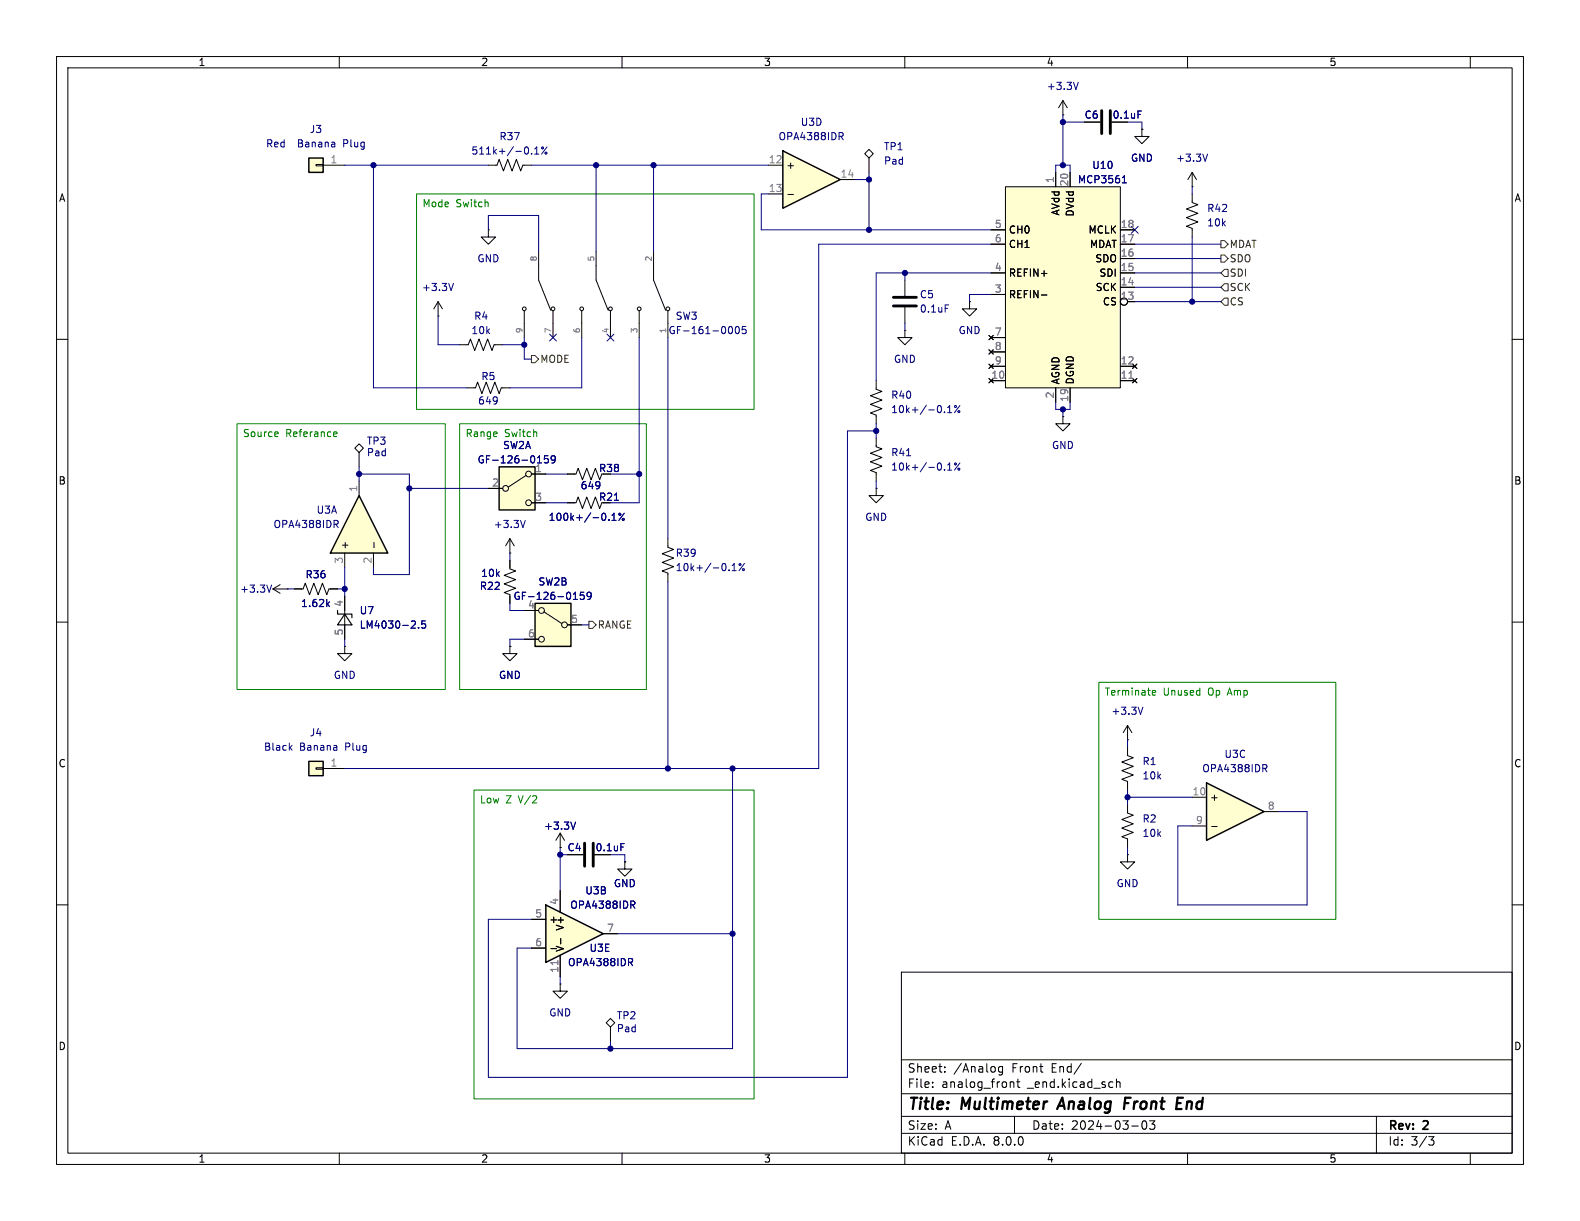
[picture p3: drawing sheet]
<svg xmlns="http://www.w3.org/2000/svg" width="279mm" height="216mm" viewBox="0 0 279 216" stroke-linecap="round" stroke-linejoin="round" font-family="sans-serif">
<g fill="none" stroke="#000" stroke-width=".18">
<path d="M10 10h259.4v195.9h-259.4zM12 12h255.4v191.9h-255.4zM60 10v2M110 10v2M160 10v2M188 17.8l-.8 1.3M188 17.8v2.5M188 17.8l.7 1.3M210 10v2M260 10v2M86.4 29.2h1.5l.4-1 .7 2 .8-2 .8 2 .7-2 .8 2 .4-1h1.5M188 20.3h.1"/>
<path d="M191.8 21.6h2.8M201.9 22.9v1.2h1.3l-1.3 1.3-1.2-1.3h1.2M201.9 22.9h.1M210.8 34.3v1.5l1 .4-2 .8 2 .7-2 .8 2 .7-2 .8 1 .4v1.5M210.8 33h.1M210.8 30.5v2.5M210.8 30.5l-.7 1.3M210.8 30.5l.8 1.3M10 60h2M267.4 60h2M62.7 79.2l.8-.7 .8 .7-.8 .8zM82.5 68.6h1.6l.4-1 .7 2 .8-2 .7 2 .8-2 .8 2 .3-1h1.6"/>
<path d="M63.5 80v2.6M10 110h2M267.4 110h2M10 160h2M100.3 151.1h2.8M110.5 152.4v1.3h1.3l-1.3 1.2-1.3-1.2h1.3M110.5 152.4h.1M199.4 142.2v1.6l1 .3-2 .8 2 .8-2 .7 2 .8-2 .8 1 .3v1.6M267.4 160h2M159.4 171.9h108v32h-108zM159.4 197.4h108M159.4 193.4h108"/>
<path d="M159.4 187.4h108M164.9 192.1v.2M164.9 191.4v.1M167.1 189.4v.2M167.1 188.7v.1M177.3 188.6v1.2l-.3 .3-.4-.1M177.3 188.7l-.4-.1-.3 .3v.4l.1 .2h.6M178.7 191.4h.5l.1 .9M179.4 197.4v3M179.8 191.3h.6M180 190.8v1.3l.4 .2M191.2 188l-1.3 1.9"/>
<path d="M197.4 191.4l.2-.1 .4 .1 .1 .9M197.4 190.8v1.5M200.1 199.1h1.2M202.1 198.3l.2-.1a.81 .81 0 0 1 .6 .6 .81 .81 0 0 1-.3 .8l-.2 .1a.81 .81 0 0 1-.3-1.4zM203.3 198.2h.9l-.5 .6 .4 .1v.6l-.2 .2h-.4l-.2-.2M243.4 197.4v6.5M60 203.9v2M110 203.9v2M159.4 200.4h108M160 203.9v2M210 203.9v2M252.6 201h1l-.5 .6 .4 .1 .1 .5-.3 .3h-.4"/>
<path d="M260 203.9v2"/>
</g>
<path d="M187.9 194.1l-1 2M198.9 195.1h.6M199.9 194.1h-.9l-.3 2M208 196.1h.9M208.1 195.1h.7M208.2 194.1h1" fill="none" stroke="#000" stroke-width=".4"/>
<g fill="none" stroke="#000084" stroke-width=".18">
<path d="M190.7 14.5l-.4 1.3M201.2 19.6h.6M94 27.1v.1M94.6 27.2h.7M94.6 26.3l.3-.3v1.2M96.7 26l-.9 1.2M213.5 27.2l-.4 1.3M109.8 149.2h.6"/>
<circle cx="95.9" cy="26.2" r=".18"/>
<circle cx="96.6" cy="27.1" r=".18"/>
</g>
<path d="M194.8 19.6v4M196.3 19.6v4M103.4 149.1v4.1M104.9 149.1v4.1" fill="none" stroke="#000" stroke-width=".51"/>
<path d="M96.5 160l10.2 5.1-10.2 5.1z" fill="#fffed0"/>
<path d="M96.5 160l10.2 5.1-10.2 5.1z" fill="none" stroke="#000" stroke-width=".25"/>
<g fill="none" stroke="#000" stroke-width=".18">
<path d="M90.2 97.8h.1M90.2 95.3l-.8 1.2M90.2 95.3v2.5M90.2 95.3l.7 1.2M100.3 83.8h1.6l.3-1 .8 2 .8-2 .7 2 .8-2 .7 2 .4-1M90.2 114.3v1.3h1.2l-1.2 1.2-1.3-1.2h1.3M90.2 114.3h.1M199.4 130.8h.1M199.4 132.1v1.5l1 .4-2 .7 2 .8-2 .8 2 .7-2 .8 1 .4v1.5M199.4 128.3l-.8 1.2M199.4 128.3v2.5M199.4 128.3l.8 1.2"/>
<path d="M99.1 149.9h.1M99.1 147.3l-.8 1.3M99.1 147.3v2.6M99.1 157.5v3.8M99.1 147.3l.7 1.3M94 162.6h2.5M94 167.6h2.5M97.4 167.7h1M99.1 168.9v3.8M99.2 165.9v1M106.7 165.1h2.5"/>
</g>
<path d="M92.9 92l-.4 1.3M202.1 125l-.4 1.3M101.8 145.4l-.4 1.2M111.5 159.3h.5l.3 .3-.1 .3-.7 .1M111.9 160l.4 .6M111.1 169.5h.5l.3 .2-.1 .4-.7 .1M111.4 170.2l.5 .6" fill="none" stroke="#000084" stroke-width=".18"/>
<path d="M98.6 169.8v.8" fill="none" stroke="#808080" stroke-width=".18"/>
<path d="M213.4 138.4l10.1 5.1-10.1 5.1z" fill="#fffed0"/>
<path d="M213.4 138.4l10.1 5.1-10.1 5.1z" fill="none" stroke="#000" stroke-width=".25"/>
<path d="M90.2 99.1v1.5l1 .4-2 .7 2 .8-2 .8 2 .7-2 .8 1 .4M199.4 151.1v1.3h1.3l-1.3 1.3-1.3-1.3h1.3M199.4 151.1h.1M210.8 141h2.6M210.8 146.1h2.6M214.3 146.1h.9M223.5 143.5h2.6" fill="none" stroke="#000" stroke-width=".18"/>
<path d="M223.3 135.2h.5l.2 .2-.1 .4-.6 .1M223.6 135.9l.4 .6" fill="none" stroke="#000084" stroke-width=".18"/>
<path d="M94.6 106.7h6.4v7.6h-6.4z" fill="#fffed0"/>
<g fill="none" stroke="#000" stroke-width=".18">
<path d="M118.1 95.3v1.5l1 .4-2 .7 2 .8-2 .7 2 .8-2 .8 1 .3v1.6M52.1 104.1h1.5l.4-1 .7 2.1 .8-2.1 .8 2.1 .7-2.1 .8 2.1 .4-1.1h1.5M61 105.4v7.6M92.7 108h2.5M92.7 113h2.5M96.2 108.2l3.1 2M100.3 110.5h2.6M99.1 174v1.3h1.2l-1.2 1.2-1.3-1.2h1.3M99.1 174h.1M107.2 180.8l.7-.7 .8 .7-.8 .8zM107.9 181.6v2.6"/>
<circle cx="95.8" cy="113" r=".51"/>
<circle cx="95.8" cy="108" r=".51"/>
<circle cx="99.8" cy="110.5" r=".51"/>
</g>
<path d="M94.6 106.7h6.4v7.6h-6.4z" fill="none" stroke="#000" stroke-width=".25"/>
<g fill="none" stroke="#000084" stroke-width=".18">
<path d="M131.6 99.6l-.9 1.3M57.9 106.8l.4 .5M58.3 106.4l-.5 .5M74 110.9v.2M75.2 109.8h-.6v.6l.1-.1h.5l.1 .2-.1 .4-.2 .2-.4-.2M101.4 106h.7M103.3 104.7h-.6l-.1 .6 .2-.1 .4 .1 .1 .1v.5l-.2 .1-.5-.1M104.5 105.3l-.2 .2-.4-.1-.1-.1 .1-.5 .4-.1 .2 .1a.84 .84 0 0 1-.3 1.2h-.3M128.9 100.8v.1M129.5 100.9h.7M129.5 100l.3-.4v1.3"/>
<circle cx="130.9" cy="99.8" r=".18"/>
<circle cx="131.5" cy="100.7" r=".18"/>
</g>
<path d="M59.7 108v.6h2.5v.6M61 108.6l1.2 1.9h-2.5z" fill="none" stroke="#000" stroke-width=".2"/>
<path d="M63.5 87.6l5.1 10.2h-10.2z" fill="#fffed0"/>
<path d="M63.5 87.6l5.1 10.2h-10.2z" fill="none" stroke="#000" stroke-width=".25"/>
<path d="M61 97.8v2.5M63.5 85.1v2.5M66 97.8v2.5M66.1 95.9v1M48.3 104.1l1.2 .8M48.3 104.1h2.5M49.5 103.4l-1.2 .7M50.8 104.1h.1M61 114.3v1.3h1.2l-1.2 1.2-1.3-1.2h1.3M61 114.3h.1" fill="none" stroke="#000" stroke-width=".18"/>
<path d="M59.1 92h.5l.2 .3-.1 .3-.6 .1M59.4 92.7l.4 .6M48 103.4l-.4 1.3" fill="none" stroke="#000084" stroke-width=".18"/>
<path d="M54.6 134.6h2.5v2.6h-2.5z" fill="#fffed0"/>
<g fill="none" stroke="#000" stroke-width=".18">
<path d="M152.9 27.2l.8-.8 .7 .8-.7 .7zM153.7 27.9v2.6M77.5 55.9h.1M77.5 53.3l-.8 1.3M77.5 53.3v2.6M77.5 53.3l.7 1.3M86.4 40.6v1.3h1.2l-1.2 1.3-1.3-1.3h1.3M86.4 40.6h.1M92.7 55v4.7M95.2 44.5v5l2.2 5.4M97.8 55v4.7M102.9 55v4.7"/>
<path d="M105.4 44.5v5l2.1 5.4M107.9 55v4.7M113 55v4.7M115.6 44.5v5l2.1 5.4M118.1 55v4.7M160 58.4v1.3h1.3l-1.3 1.3-1.3-1.3h1.3M160 58.4h.1M81.3 61h1.5l.4-1.1 .7 2.1 .8-2.1 .8 2.1 .7-2.1 .8 2.1 .4-1h1.5M188 73.7v1.2h1.2l-1.2 1.3-1.3-1.3h1.3M188 73.7h.1M55.9 135.8h1.2v.2h-1.2zM57.1 135.9h3.9"/>
<circle cx="92.7" cy="54.6" r=".33"/>
<circle cx="97.8" cy="54.6" r=".33"/>
<circle cx="102.9" cy="54.6" r=".33"/>
<circle cx="107.9" cy="54.6" r=".33"/>
<circle cx="113" cy="54.6" r=".33"/>
<circle cx="118.1" cy="54.6" r=".33"/>
</g>
<path d="M54.6 134.6h2.5v2.6h-2.5z" fill="none" stroke="#000" stroke-width=".25"/>
<path d="M80.2 50.1l-.4 1.3M129.1 57.7a.68 .68 0 0 1 .4 .7 .68 .68 0 0 1-.4 .6M130.1 57.9l.2-.2a.68 .68 0 0 1 .5 .7 .68 .68 0 0 1-.5 .6l-.2-.1-.1-.4zM131.9 57.7h-.6l-.1 .6 .2-.1 .4 .1 .1 .2v.4l-.2 .1-.5-.1M51.3 132.2l.3 .5M51.6 131.8l-.4 .5" fill="none" stroke="#000084" stroke-width=".18"/>
<path d="M54.6 27.9h2.5v2.6h-2.5z" fill="#fffed0"/>
<path d="M55.9 29.1h1.2v.2h-1.2zM57.1 29.2h3.9" fill="none" stroke="#000" stroke-width=".18"/>
<path d="M54.6 27.9h2.5v2.6h-2.5z" fill="none" stroke="#000" stroke-width=".25"/>
<path d="M177.8 33h20.3v35.6h-20.3z" fill="#fffed0"/>
<g fill="none" stroke="#000" stroke-width=".18">
<path d="M177.8 33h20.3v35.6h-20.3zM186.7 30.5v2.5M189.2 30.5v2.5M174.9 59.3l.7 .8M175.3 48.3h2.5M175.3 43.2h2.5M175.3 40.6h2.5M175.3 52.1h2.5M175.3 59.7h2.5M175.6 59.3l-.7 .8M184.2 52.2h.9M198.1 50.8h2.6"/>
<path d="M198.1 48.3h2.6M198.1 45.7h2.6M198.1 43.2h2.6M198.1 40.6h2.6M199.4 53.3h1.3M174.9 61.8l.7 .8M174.9 64.4l.7 .8M175.3 67.3h2.5M175.3 64.8h2.5M175.3 62.2h2.5M175.6 61.8l-.7 .8M175.6 64.4l-.7 .8"/>
<path d="M186.7 68.6v2.5M189.2 68.6v2.5M198.1 67.3h2.6M198.1 64.8h2.6M200.3 66.9l.7 .8M200.3 64.4l.7 .8M201 66.9l-.7 .8M201 64.4l-.7 .8"/>
<circle cx="198.8" cy="53.3" r=".63"/>
</g>
<path d="M199.6 66.9h.8" fill="none" stroke="#808080" stroke-width=".18"/>
<path d="M198.5 32.3h.7M198.6 31.4l.2-.3v1.2" fill="none" stroke="#000084" stroke-width=".18"/>
<path d="M138.4 26.7l10.2 5.1-10.2 5z" fill="#fffed0"/>
<path d="M138.4 26.7l10.2 5.1-10.2 5z" fill="none" stroke="#000" stroke-width=".25"/>
<path d="M135.9 29.2h2.5M135.9 34.3h2.5M139.3 34.4h1M148.6 31.8h2.5" fill="none" stroke="#000" stroke-width=".18"/>
<path d="M148.4 23.4h.5l.2 .3-.1 .3-.6 .1M148.7 24.1l.4 .6" fill="none" stroke="#000084" stroke-width=".18"/>
<path d="M88.3 82.6h6.3v7.6h-6.3z" fill="#fffed0"/>
<g fill="none" stroke="#000" stroke-width=".18">
<path d="M186.7 30.5v2.5M189.2 30.5v2.5M191.8 21.6h2.8M201.9 22.9h.1M160 49.5v2.8M160 54.4v2.8M171.4 53.3v1.3h1.3l-1.3 1.3-1.2-1.3h1.2M171.4 53.3h.1M174.9 59.3l.7 .8M175.3 48.3h2.5M175.3 43.2h2.5M175.3 40.6h2.5"/>
<path d="M175.3 52.1h2.5M175.3 59.7h2.5M175.6 59.3l-.7 .8M184.2 52.2h.9M198.1 50.8h2.6M198.1 48.3h2.6M198.1 45.7h2.6M198.1 43.2h2.6M198.1 40.6h2.6M199.4 53.3h1.3M154.9 67.3v1.5l1.1 .4-2.1 .8 2.1 .7-2.1 .8 2.1 .8-2.1 .7 1 .4v1.5M154.9 77.5v1.5l1.1 .4-2.1 .7 2.1 .8-2.1 .8 2.1 .7-2.1 .8 1 .4v1.5"/>
<path d="M174.9 61.8l.7 .8M174.9 64.4l.7 .8M175.3 67.3h2.5M175.3 64.8h2.5M175.3 62.2h2.5M175.6 61.8l-.7 .8M175.6 64.4l-.7 .8M186.7 68.6v2.5M189.2 68.6v2.5M198.1 67.3h2.6M198.1 64.8h2.6M200.3 66.9l.7 .8"/>
<path d="M200.3 64.4l.7 .8M201 66.9l-.7 .8M201 64.4l-.7 .8M86.4 86.4h2.5M90.2 99.1v1.2M93 84.1l-3.1 2M94 83.8h2.5M94 88.9h2.5M100.3 88.9h1.6l.3-1 .8 2 .8-2 .7 2 .8-2 .7 2 .4-1M100.3 83.8h1.3M154.9 86.4v1.2h1.3l-1.3 1.3-1.2-1.3h1.2M154.9 86.4h.1"/>
<path d="M52.1 104.1h1.2M58.4 104.1h1.3M61 105.4v2.6M61 110.5v2.5M90.2 114.3h.1M92.7 108h2.5M92.7 113h2.5M100.3 110.5h2.6M99.1 149.9h.1M99.1 157.5v3.8M100.3 151.1h2.8M110.5 152.4h.1"/>
<path d="M94 162.6h2.5M94 167.6h2.5M97.4 167.7h1M99.1 168.9v3.8M99.2 165.9v1M106.7 165.1h2.5"/>
<circle cx="198.8" cy="53.3" r=".63"/>
<circle cx="89.4" cy="86.4" r=".51"/>
<circle cx="93.5" cy="88.9" r=".51"/>
<circle cx="93.5" cy="83.8" r=".51"/>
</g>
<path d="M88.3 82.6h6.3v7.6h-6.3z" fill="none" stroke="#000" stroke-width=".25"/>
<g fill="none" stroke="#000084" stroke-width=".18">
<path d="M201.2 19.6h.6M198.5 32.3h.7M198.6 31.4l.2-.3v1.2M97.2 59.1l1.2 1.2M98.4 59.1l-1.2 1.2M107.3 59.1l1.3 1.2M108.6 59.1l-1.3 1.2M167.1 53.9h.7M200.1 40l1.2 1.2M201.3 40l-1.2 1.2M167 72.8v.2M167.6 73h.7"/>
<path d="M167.6 72.1l.3-.4v1.3M169.7 71.7l-.9 1.3M96.9 80.6h-.6l-.1 .6 .2-.1h.5l.1 .2-.1 .4-.2 .2-.5-.2M98.2 81.1l-.3 .3-.3-.1-.1-.2 .1-.4 .3-.1 .2 .1a.84 .84 0 0 1-.3 1.2h-.2M107.7 91.9v.1M108.2 92h.7M108.2 91.1l.4-.4v1.3M110.4 90.7l-1 1.3M167 83v.1M167.6 82.2l.3-.3v1.2M167.6 83.1h.7M169.7 81.9l-.9 1.2"/>
<path d="M57.9 106.8l.4 .5M58.3 106.4l-.5 .5M74 110.9v.2M75.2 109.8h-.6v.6l.1-.1h.5l.1 .2-.1 .4-.2 .2-.4-.2M101.4 106h.7M103.3 104.7h-.6l-.1 .6 .2-.1 .4 .1 .1 .1v.5l-.2 .1-.5-.1M104.5 105.3l-.2 .2-.4-.1-.1-.1 .1-.5 .4-.1 .2 .1a.84 .84 0 0 1-.3 1.2h-.3M101.8 145.4l-.4 1.2M109.8 149.2h.6M111.5 159.3h.5l.3 .3-.1 .3-.7 .1M111.9 160l.4 .6M111.1 169.5h.5l.3 .2-.1 .4-.7 .1"/>
<path d="M111.4 170.2l.5 .6"/>
<circle cx="169" cy="71.9" r=".18"/>
<circle cx="169.6" cy="72.8" r=".18"/>
<circle cx="109.6" cy="90.9" r=".18"/>
<circle cx="110.2" cy="91.8" r=".18"/>
<circle cx="169" cy="82" r=".18"/>
<circle cx="169.6" cy="83" r=".18"/>
</g>
<g fill="none" stroke="#000080" stroke-width=".18">
<path d="M61 29.2h25.4M66 29.2v39.4h16.5M94 29.2h41.9M105.4 29.2v15.3M115.6 29.2v15.3M135.9 34.3h-1.3v6.3h40.7M151.1 31.8h2.6M153.7 30.5v10.1M186.7 30.5v-1.3h2.5v1.3M188 21.6h3.8M188 20.3v8.9M199.4 21.6h2.5v1.3"/>
<path d="M210.8 33v1.3M77.5 55.9v5.1h3.8M86.4 40.6v-2.5h8.8v6.4M92.7 59.7v3.8h1.3M102.9 59.7v8.9h-12.7M113 59.7v29.2h-5.1M118.1 59.7v35.6M160 48.3v1.2M160 57.2v1.2M175.3 48.3h-20.4v19M175.3 43.2h-30.5v92.7h-83.8M175.3 52.1h-3.9v1.2"/>
<path d="M200.7 53.3h15.2M200.7 43.2h15.2M200.7 48.3h15.2M200.7 50.8h15.2M200.7 45.7h15.2M210.8 41.9v11.4M88.9 61h3.8M154.9 76.2h-5v114.3h-63.5v-27.9h7.6M154.9 74.9v2.6M186.7 71.1v1.3h2.5v-1.3M188 72.4v1.3M63.5 83.8h8.9v17.8h-6.4v-1.3"/>
<path d="M63.5 82.6v2.5M72.4 86.4h14M90.2 97.8v1.3M96.5 88.9h3.8M96.5 83.8h3.8M107.9 83.8h5.1M108.6 88.5h.8M154.9 85.1v1.3M160.3 80.6h.7M50.8 104.1h1.3M59.7 104.1h1.3M61 100.3v5.1"/>
<path d="M61 113v1.3M90.2 106.7v1.3h2.5M92.7 113h-2.5v1.3M102.9 110.5h1.2M118.1 102.9v33M129.5 135.9v49.5h-38.1v-17.8h2.6M199.4 130.8v1.3M199.4 139.7v2.5M99.1 149.9v7.6M99.1 151.1h1.2M107.9 151.1h2.6v1.3M199.4 149.9v1.2"/>
<path d="M199.4 141h11.4M226.1 143.5h5v16.5h-22.8v-13.9h2.5M99.1 172.7v1.3M109.2 165.1h20.3M107.9 184.2v1.2"/>
</g>
<path d="M158 54.1h4.1M158 52.6h4.1" fill="none" stroke="#000" stroke-width=".51"/>
<path d="M215.9 53.3l.6-.6h.7v1.3h-.7zM215.9 50.8l.6-.6h.7v1.2h-.7zM215.9 42.5h.6l.7 .7-.7 .6h-.6zM215.9 45.1h.6l.7 .6-.7 .7h-.6zM216.5 47.6h.7v1.3h-.7l-.6-.6zM94 62.9h.6l.6 .6-.6 .6h-.6zM104.1 109.9h.7l.6 .6-.6 .6h-.7z" fill="none" stroke="#800000" stroke-width=".18"/>
<path d="M73.7 34.3h59.6v38.1h-59.6zM41.9 74.9h36.8v47h-36.8zM49 76.4l.2 .3-.6 .1M49.1 77.1l-.1 .1M59.2 76.4h.3l.1 .3-.6 .1M59.5 77.1l-.3 .1M81.3 74.9h33v47h-33zM83.8 139.7h49.5v54.6h-49.5zM194.3 120.7h41.9v41.9h-41.9zM203.8 122.7l.2 .2h.3M203.8 122.3l.2-.2h.2l.2 .2v.1l-.6 .1" fill="none" stroke="#008000" stroke-width=".18"/>
<path d="M199.6 66.9h.8M98.6 169.8v.8" fill="none" stroke="#808080" stroke-width=".18"/>
<g fill="#000080" stroke="#000080" stroke-width=".18">
<circle cx="153.7" cy="31.8" r=".46"/>
<circle cx="188" cy="72.4" r=".46"/>
<circle cx="153.7" cy="40.6" r=".46"/>
<circle cx="160" cy="48.3" r=".46"/>
<circle cx="154.9" cy="76.2" r=".46"/>
<circle cx="188" cy="29.2" r=".46"/>
<circle cx="210.8" cy="53.3" r=".46"/>
<circle cx="199.4" cy="141" r=".46"/>
<circle cx="188" cy="21.6" r=".46"/>
<circle cx="113" cy="83.8" r=".46"/>
<circle cx="63.5" cy="83.8" r=".46"/>
<circle cx="72.4" cy="86.4" r=".46"/>
<circle cx="61" cy="104.1" r=".46"/>
<circle cx="99.1" cy="151.1" r=".46"/>
<circle cx="129.5" cy="135.9" r=".46"/>
<circle cx="118.1" cy="135.9" r=".46"/>
<circle cx="129.5" cy="165.1" r=".46"/>
<circle cx="107.9" cy="185.4" r=".46"/>
<circle cx="92.7" cy="61" r=".46"/>
<circle cx="66" cy="29.2" r=".46"/>
<circle cx="115.6" cy="29.2" r=".46"/>
<circle cx="105.4" cy="29.2" r=".46"/>
</g>
<g font-size="2.8">
<text x="160.4" y="196.8">Title:</text>
<text x="170.1" y="196.8">Multimeter</text>
<text x="188.1" y="196.8">Analog</text>
<text x="200.4" y="196.8">Front</text>
<text x="210.5" y="196.8">End</text>
</g>
<g font-size="2.1">
<text x="160.4" y="189.9">Sheet:</text>
<text x="168.6" y="189.9">/Analog</text>
<text x="179" y="189.9">Front</text>
<text x="186.1" y="189.9">End/</text>
<text x="160.4" y="192.6">File:</text>
<text x="166.5" y="192.6">analog_front</text>
<text x="181.9" y="192.6">_end.kicad_sch</text>
<text x="160.4" y="202.8">KiCad</text>
<text x="160.4" y="200">Size:</text>
<text x="167.1" y="200">A</text>
<text x="168.1" y="202.8">E.D.A.</text>
<text x="175.7" y="202.8">8.0.0</text>
<text x="182.4" y="200">Date:</text>
<text x="189.4" y="200">2024-03-03</text>
<text x="245.4" y="200.2">Rev:</text>
<text x="245.4" y="202.8">Id:</text>
<text x="249.5" y="202.8">3/3</text>
<text x="251.8" y="200.2">2</text>
</g>
<g font-size="1.8">
<text x="35" y="11.9">1</text>
<text x="85" y="11.9">2</text>
<text x="135" y="11.9">3</text>
<text x="185" y="11.9">4</text>
<text x="235" y="11.9">5</text>
<text x="196.7" y="21.2">0.1uF</text>
<text x="10.3" y="35.9">A</text>
<text x="138.9" y="30.1">+</text>
<text x="267.7" y="35.9">A</text>
<text x="178.3" y="41.5">CH0</text>
<text x="187.6" y="38.2" transform="rotate(-90 187.6 38.2)">AVdd</text>
<text x="190.1" y="38.4" transform="rotate(-90 190.1 38.4)">DVdd</text>
<text x="192.4" y="41.5">MCLK</text>
<text x="178.3" y="44">CH1</text>
<text x="192.6" y="44">MDAT</text>
<text x="193.6" y="46.6">SDO</text>
<text x="178.3" y="52.9">REFIN-</text>
<text x="178.3" y="49.1">REFIN+</text>
<text x="193.7" y="51.7">SCK</text>
<text x="194.3" y="49.1">SDI</text>
<text x="194.9" y="54.2">CS</text>
<text x="187.6" y="68.1" transform="rotate(-90 187.6 68.1)">AGND</text>
<text x="190.1" y="68.1" transform="rotate(-90 190.1 68.1)">DGND</text>
<text x="105.8" y="83.7">R38</text>
<text x="10.3" y="85.9">B</text>
<text x="105.8" y="88.7">R21</text>
<text x="267.7" y="85.9">B</text>
<text x="61.8" y="97.3" transform="rotate(-90 61.8 97.3)">+</text>
<text x="90.7" y="106.3">GF-126-0159</text>
<text x="10.3" y="135.9">C</text>
<text x="267.7" y="135.9">C</text>
<text x="213.9" y="141.8">+</text>
<text x="105.2" y="150.7">0.1uF</text>
<text x="97" y="163.4">+</text>
<text x="99.9" y="164.7" transform="rotate(-90 99.9 164.7)">V+</text>
<text x="99.9" y="168.4" transform="rotate(-90 99.9 168.4)">V-</text>
<text x="10.3" y="185.9">D</text>
<text x="267.7" y="185.9">D</text>
<text x="35" y="205.8">1</text>
<text x="85" y="205.8">2</text>
<text x="135" y="205.8">3</text>
<text x="185" y="205.8">4</text>
<text x="235" y="205.8">5</text>
</g>
<g font-size="1.8" fill="#000084">
<text x="185" y="16.1">+3.3V</text>
<text x="46.9" y="26.3">Red</text>
<text x="52.8" y="26.3">Banana</text>
<text x="61" y="26.3">Plug</text>
<text x="83.3" y="27.5">511k+/-0.1%</text>
<text x="137.6" y="25">OPA4388IDR</text>
<text x="156.2" y="29.3">Pad</text>
<text x="199.9" y="28.8">GND</text>
<text x="207.9" y="28.8">+3.3V</text>
<text x="190.5" y="32.6">MCP3561</text>
<text x="213.4" y="40.2">10k</text>
<text x="84.3" y="46.6">GND</text>
<text x="74.5" y="51.7">+3.3V</text>
<text x="83.3" y="59.3">10k</text>
<text x="118.1" y="59.3">GF-161-0005</text>
<text x="162.6" y="55.5">0.1uF</text>
<text x="169.4" y="59.3">GND</text>
<text x="158" y="64.4">GND</text>
<text x="84.4" y="71.7">649</text>
<text x="157.5" y="73.3">10k+/-0.1%</text>
<text x="64.8" y="80.9">Pad</text>
<text x="84.4" y="82.1">GF-126-0159</text>
<text x="157.5" y="83.4">10k+/-0.1%</text>
<text x="185.9" y="79.6">GND</text>
<text x="102.6" y="86.7">649</text>
<text x="48.3" y="93.6">OPA4388IDR</text>
<text x="87.2" y="93.6">+3.3V</text>
<text x="96.9" y="92.3">100k+/-0.1%</text>
<text x="152.9" y="92.3">GND</text>
<text x="119.4" y="101.2">10k+/-0.1%</text>
<text x="42.4" y="105">+3.3V</text>
<text x="53.1" y="107.5">1.62k</text>
<text x="85" y="102.2">10k</text>
<text x="63.5" y="111.4">LM4030-2.5</text>
<text x="58.9" y="120.2">GND</text>
<text x="88.1" y="120.2">GND</text>
<text x="196.4" y="126.6">+3.3V</text>
<text x="46.6" y="132.9">Black</text>
<text x="53" y="132.9">Banana</text>
<text x="61.1" y="132.9">Plug</text>
<text x="212.5" y="136.8">OPA4388IDR</text>
<text x="201.9" y="138">10k</text>
<text x="96.1" y="146.9">+3.3V</text>
<text x="201.9" y="148.2">10k</text>
<text x="100.7" y="160.9">OPA4388IDR</text>
<text x="108.5" y="157.1">GND</text>
<text x="197.4" y="157.1">GND</text>
<text x="100.3" y="171">OPA4388IDR</text>
<text x="97" y="179.9">GND</text>
<text x="109" y="182.7">Pad</text>
</g>
<g font-size="1.8" fill="#000080">
<text x="54.7" y="23.7">J3</text>
<text x="141.5" y="22.5">U3D</text>
<text x="191.7" y="21.2">C6</text>
<text x="88.2" y="25">R37</text>
<text x="156.2" y="26.8">TP1</text>
<text x="193" y="30.1">U10</text>
<text x="213.4" y="37.7">R42</text>
<text x="162.6" y="52.9">C5</text>
<text x="83.7" y="56.7">R4</text>
<text x="119.4" y="56.7">SW3</text>
<text x="85" y="67.4">R5</text>
<text x="157.5" y="70.7">R40</text>
<text x="64.8" y="78.8">TP3</text>
<text x="88.9" y="79.6">SW2A</text>
<text x="157.5" y="80.9">R41</text>
<text x="55.9" y="91">U3A</text>
<text x="119.4" y="98.7">R39</text>
<text x="53.9" y="102.5">R36</text>
<text x="84.7" y="104.5">R22</text>
<text x="95.1" y="103.7">SW2B</text>
<text x="63.5" y="108.8">U7</text>
<text x="54.7" y="130.4">J4</text>
<text x="201.9" y="135.5">R1</text>
<text x="216.4" y="134.2">U3C</text>
<text x="201.9" y="145.6">R2</text>
<text x="100.3" y="150.7">C4</text>
<text x="103.4" y="158.3">U3B</text>
<text x="104.1" y="168.5">U3E</text>
<text x="109" y="180.4">TP2</text>
</g>
<g font-size="1.8" fill="#808080">
<text x="58.3" y="29">1</text>
<text x="135.8" y="29">12</text>
<text x="135.8" y="34">13</text>
<text x="148.5" y="31.5">14</text>
<text x="186.4" y="32.5" transform="rotate(-90 186.4 32.5)">1</text>
<text x="189" y="33.1" transform="rotate(-90 189 33.1)">20</text>
<text x="175.8" y="40.4">5</text>
<text x="198.1" y="40.4">18</text>
<text x="175.8" y="42.9">6</text>
<text x="198.1" y="45.5">16</text>
<text x="198.1" y="42.9">17</text>
<text x="175.8" y="51.8">3</text>
<text x="175.8" y="48">4</text>
<text x="198.1" y="53.1">13</text>
<text x="198.1" y="50.5">14</text>
<text x="198.1" y="48">15</text>
<text x="175.8" y="59.4">7</text>
<text x="175.8" y="62">8</text>
<text x="175.8" y="64.5">9</text>
<text x="198.1" y="64.5">12</text>
<text x="175.2" y="67.1">10</text>
<text x="186.4" y="70.6" transform="rotate(-90 186.4 70.6)">2</text>
<text x="189" y="71.2" transform="rotate(-90 189 71.2)">19</text>
<text x="198.1" y="67.1">11</text>
<text x="94.5" y="83.6">1</text>
<text x="63.2" y="87.1" transform="rotate(-90 63.2 87.1)">1</text>
<text x="86.9" y="86.1">2</text>
<text x="94.5" y="88.6">3</text>
<text x="60.7" y="99.8" transform="rotate(-90 60.7 99.8)">3</text>
<text x="65.8" y="99.8" transform="rotate(-90 65.8 99.8)">2</text>
<text x="60.7" y="107.4" transform="rotate(-90 60.7 107.4)">4</text>
<text x="93.3" y="107.7">4</text>
<text x="60.7" y="112.5" transform="rotate(-90 60.7 112.5)">5</text>
<text x="93.3" y="112.8">6</text>
<text x="100.9" y="110.2">5</text>
<text x="58.3" y="135.6">1</text>
<text x="210.8" y="140.7">10</text>
<text x="224.1" y="143.3">8</text>
<text x="211.4" y="145.8">9</text>
<text x="98.8" y="160.1" transform="rotate(-90 98.8 160.1)">4</text>
<text x="94.5" y="162.3">5</text>
<text x="94.5" y="167.4">6</text>
<text x="107.2" y="164.8">7</text>
<text x="98.8" y="172.1" transform="rotate(-90 98.8 172.1)">11</text>
</g>
<g font-size="1.8" fill="#008000">
<text x="74.6" y="37">Mode</text>
<text x="80.6" y="37">Switch</text>
<text x="42.9" y="77.6">Source</text>
<text x="50.5" y="77.6">Referance</text>
<text x="82.2" y="77.6">Range</text>
<text x="89.2" y="77.6">Switch</text>
<text x="195.3" y="123.3">Terminate</text>
<text x="205.7" y="123.3">Unused</text>
<text x="213.8" y="123.3">Op</text>
<text x="217.4" y="123.3">Amp</text>
<text x="84.8" y="142.4">Low</text>
<text x="89.5" y="142.4">Z</text>
<text x="91.8" y="142.4">V/2</text>
</g>
<g font-size="1.8" fill="#800000">
<text x="217.4" y="44">MDAT</text>
<text x="217.4" y="46.6">SDO</text>
<text x="217.4" y="51.7">SCK</text>
<text x="217.4" y="49.1">SDI</text>
<text x="217.4" y="54.2">CS</text>
<text x="95.4" y="64.4">MODE</text>
<text x="105.6" y="111.4">RANGE</text>
</g>
<g font-size="1.4" fill="#808080">
<text x="95" y="46.3" transform="rotate(-90 95 46.3)">8</text>
<text x="105.2" y="46.3" transform="rotate(-90 105.2 46.3)">5</text>
<text x="115.3" y="46.3" transform="rotate(-90 115.3 46.3)">2</text>
<text x="92.5" y="59" transform="rotate(-90 92.5 59)">9</text>
<text x="97.5" y="59" transform="rotate(-90 97.5 59)">7</text>
<text x="102.6" y="59" transform="rotate(-90 102.6 59)">6</text>
<text x="107.7" y="59" transform="rotate(-90 107.7 59)">4</text>
<text x="112.8" y="59" transform="rotate(-90 112.8 59)">3</text>
<text x="117.9" y="59" transform="rotate(-90 117.9 59)">1</text>
</g>
</svg>
